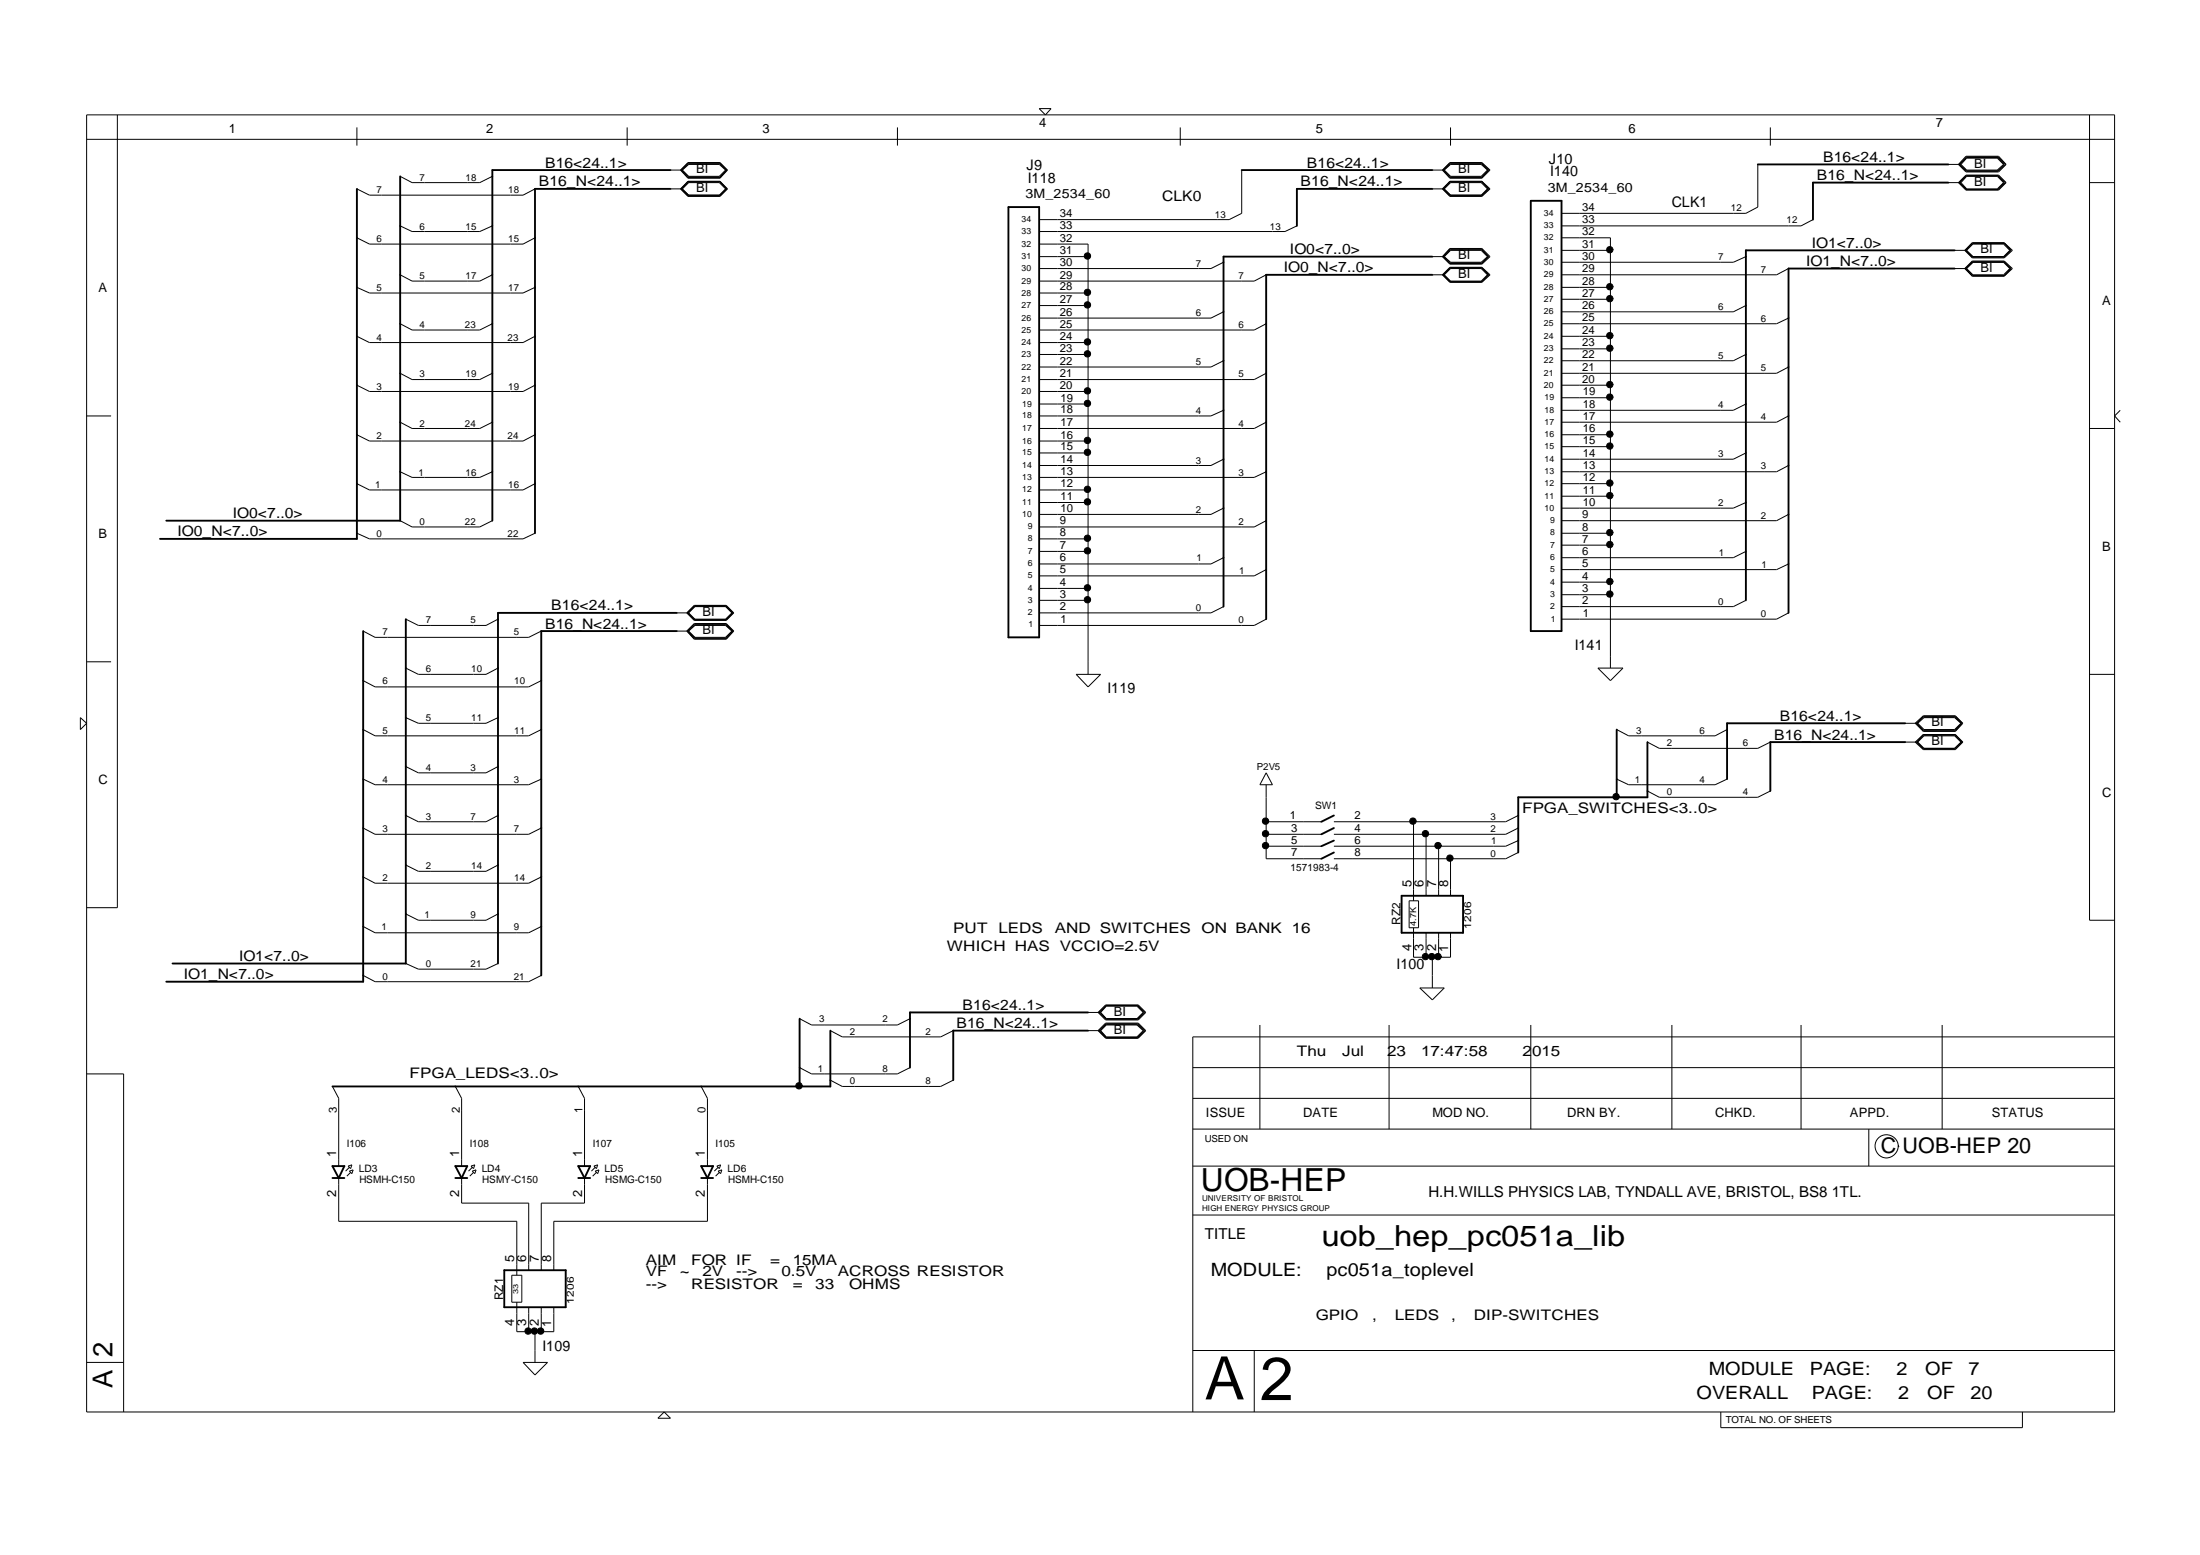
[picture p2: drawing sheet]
<svg xmlns="http://www.w3.org/2000/svg" width="297mm" height="210mm" viewBox="0 0 297 210" stroke-linecap="round" stroke-linejoin="round" font-family="sans-serif">
<g fill="none" stroke="#000" stroke-width=".14">
<path d="M11.7 15.5h273.8v175.1h-273.8zM11.7 18.8h273.8M15.8 15.5v107h-4.1M48.2 17.2v2.5M84.7 17.2v2.5M121.2 17.2v2.5M140.3 14.7h1.6l-.7 .8zM159.4 17.2v2.5M195.8 17.2v2.5M239 17.2v2.5M282.1 15.5v108.7h3.4M48.2 32.1l1.7 .8h20.7l1.6-.8"/>
<path d="M48.2 38.8l1.7 .8h20.7l1.6-.8M48.2 25.5l1.7 .8h20.7l1.6-.8M54 37.1l1.6 .8h9.2l1.7-.8M54 30.5l1.6 .8h9.2l1.7-.8M54 23.8l1.6 .9h9.2l1.7-.9M90.5 23h1.6M90.5 25.5h1.6M92 23l.9-1h4.3l.9 1-.9 1h-4.3zM92 23l1-.9h4.2l.9 .9-.9 .9h-4.2zM92 25.5l1-.9h4.2l.9 .9-.9 .8h-4.2zM92.1 23l.9-.8h4.1l.9 .8-.9 .8h-4.1zM92.1 25.5l.9-.8h4.1l.9 .8-.9 .8"/>
<path d="M92.1 25.5l.9 .8M92.9 21.9h4.3l1 1.1-1 1.1h-4.3l-1-1.1zM92.9 24.5l-.9 1 .9 .9h4.3l.9-.9-.9-1M92.9 24.5h4.3M92.9 24.5l-1 1 1 1h4.3l1-1-1-1M140.3 32.9h6.6v58.1M140.3 34.6h6.6M140.3 39.6h6.6M165.2 35.4l-1.7 .8h-23.2M167.7 23v5.8l-1.7 .8h-25.7M171 37.1l-1.7 .8h-29M175.1 30.5l-1.6 .8h-33.2"/>
<path d="M193.4 34.6h1.6M193.4 37.1h1.6M193.4 23h1.6M193.4 25.5h1.6M194.8 23l1-1h4.3l.9 1-.9 1h-4.3zM194.9 34.6l.9-.9h4.3l.8 .9-.8 .9h-4.3zM194.9 23l.9-.9h4.3l.8 .9-.8 .9h-4.3zM194.9 25.5l.9-.9h4.3l.8 .9-.8 .8h-4.3zM195 37.1l.8-.9h4.2l.8 .9-.8 .8h-4.2zM195 34.6l.8-.8h4.2l.8 .8-.8 .8h-4.2zM195 23l.8-.8h4.2l.8 .8-.8 .8h-4.2zM195 25.5l.8-.8h4.2l.8 .8-.8 .8"/>
<path d="M195 25.5l.8 .8M195.8 36.1h4.3l1.1 1-1.1 1h-4.3l-1.1-1zM195.8 33.6h4.3l.9 1-.9 1h-4.3l-1-1zM195.8 33.5h4.3l1.1 1.1-1.1 1.1h-4.3l-1.1-1.1zM195.8 21.9h4.3l1.1 1.1-1.1 1.1h-4.3l-1.1-1.1zM195.8 24.5h4.3M195.8 24.5l-1 1 1 .9h4.3l.9-.9-.9-1M195.8 24.5l-1.1 1 1.1 1h4.3l1.1-1-1.1-1M195.8 36.2l-.9 .9 .9 .9M200.1 36.2l.8 .9-.8 .9M200.1 36.2h-4.3l-1 .9 1 .9h4.3M200.1 36.2l.9 .9-.9 .9"/>
<path d="M210.8 33.8h6.6M210.8 32.1h6.6v58.1M210.8 38.8h6.6M235.7 34.6l-1.7 .8h-23.2M237.3 22.2v5.8l-1.6 .8h-24.9M241.5 36.2l-1.6 .9h-29.1M244.8 29.6l-1.6 .9h-32.4M263.1 22.2h1.7M263.1 24.7h1.7M263.9 36.2h1.6M263.9 33.8h1.6M264.5 22.2l1-1h4.3l1 1-1 .9h-4.3z"/>
<path d="M264.6 22.2l.9-.9h4.3l.8 .9-.8 .8h-4.3zM265.4 33.8l1-.9h4.2l.9 .9-.9 .8h-4.2zM265.4 36.2l1-.8h4.2l.9 .8-.9 1h-4.2zM265.4 21.1h4.4l1.1 1.1-1.1 1h-4.4l-1-1zM265.4 23.6h4.4l1.1 1.1-1.1 1h-4.4l-1-1zM265.5 33.8l.9-.9h4.1l.9 .9-.9 .8M265.5 33.8l.9 .8M265.5 21.3h4.2l.8 .9-.8 .8h-4.2l-.7-.8zM265.5 23.8h4.2l.8 .9-.8 .8h-4.2l-.7-.8zM265.5 23.7h4.3M265.5 25.6h4.3M265.5 23.7l-1 1 1 .9"/>
<path d="M265.5 23.7l-.9 1 .9 .9M266.3 37.3l-.9-1.1 .9-.9h4.3l.9 .9-.9 1.1M266.3 37.3h4.3M266.3 37.3l-1-1.1 1-1h4.3l1.1 1-1.1 1.1M266.3 32.8l-.9 1 .9 .9h4.3l.9-.9-.9-1M266.3 32.8h4.3M266.3 32.8l-1 1 1 1h4.3l1.1-1-1.1-1M266.4 35.4l-.9 .8M269.8 23.7l.8 1-.8 .9M269.8 23.7l1 1-1 .9M270.5 35.4l.9 .8-.9 .9h-4.1l-.9-.9M282.1 24.7h3.4"/>
<path d="M11.7 56.1h3.3M48.2 52l1.7 .8h20.7l1.6-.8M48.2 58.7l1.7 .8h20.7l1.6-.8M48.2 45.4l1.7 .8h20.7l1.6-.8M54 57l1.6 .8h9.2l1.7-.8M54 50.4l1.6 .8h9.2l1.7-.8M54 43.7l1.6 .8h9.2l1.7-.8M140.3 41.2h6.6M140.3 52.8h6.6M140.3 54.5h6.6M140.3 59.5h6.6M140.3 47.8h6.6"/>
<path d="M140.3 46.2h6.6M165.2 55.4l-1.7 .7h-23.2M165.2 48.7l-1.7 .8h-23.2M165.2 42.1l-1.7 .8h-23.2M171 57l-1.7 .8h-29M171 50.4l-1.7 .8h-29M171 43.7l-1.7 .8h-29M210.8 40.4h6.6M210.8 52h6.6M210.8 53.7h6.6M210.8 58.7h6.6M210.8 47.1h6.6"/>
<path d="M210.8 45.4h6.6M235.7 54.5l-1.7 .9h-23.2M235.7 47.8l-1.7 .9h-23.2M235.7 41.2l-1.7 .9h-23.2M241.5 56.1l-1.6 .9h-29.1M241.5 49.5l-1.6 .9h-29.1M241.5 42.9l-1.6 .8h-29.1M282.1 57.8h3.4M286.3 55.4l-.8 .7 .8 .9M48.2 65.3l1.7 .8h20.7l1.6-.8M48.2 72l1.7 .7h20.7l1.6-.7M54 63.7l1.6 .7h9.2l1.7-.7"/>
<path d="M54 70.3l1.6 .8h9.2l1.7-.8M140.3 66.1h6.6M140.3 74.4h6.6M140.3 79.4h6.6M140.3 72.7h6.6M140.3 67.8h6.6M140.3 61.1h6.6M165.2 62l-1.7 .8h-23.2M165.2 75.3l-1.7 .8h-23.2M165.2 68.6l-1.7 .8h-23.2M171 63.7l-1.7 .7h-29M171 76.9l-1.7 .8h-29"/>
<path d="M171 70.3l-1.7 .8h-29M210.8 65.3h6.6M210.8 73.6h6.6M210.8 78.6h6.6M210.8 72h6.6M210.8 67h6.6M210.8 60.3h6.6M235.7 61.1l-1.7 .9h-23.2M235.7 74.4l-1.7 .9h-23.2M235.7 67.8l-1.7 .8h-23.2M241.5 62.8l-1.6 .9h-29.1M241.5 76.1l-1.6 .8h-29.1"/>
<path d="M241.5 69.4l-1.6 .9h-29.1M10.8 96.9l.9 .7-.9 .9zM11.7 89.3h3.3M49 85.2l1.6 .8h20.8l1.7-.8M49 91.9l1.6 .8h20.8l1.7-.8M49 98.5l1.6 .8h20.8l1.7-.8M54.8 83.6l1.7 .8h9.1l1.6-.8M54.8 90.2l1.7 .8h9.1l1.6-.8M54.8 96.9l1.7 .7h9.1l1.6-.7M91.4 82.7h1.6M91.4 85.2h1.6M92.7 82.7l1-1h4.4l1 1-1 1h-4.4z"/>
<path d="M92.8 85.2l.9-.9h4.4l.9 .9-.9 1h-4.4zM92.9 85.2l.9-.9h4.2l.9 .9-.9 .9h-4.2zM93 85.2l.8-.8h4.2l.8 .8-.8 .8h-4.2zM93.7 84.2h4.4l1 1-1 1.1h-4.4l-1-1.1zM93.7 81.8h4.4l.9 .9-.9 1h-4.4l-.9-1zM93.8 81.9h4.2l.8 .8-.8 .9h-4.2l-.8-.9zM93.8 81.8l-.9 .9 .9 1M98 81.8l.9 .9-.9 1M140.3 81h6.6M145.3 91h3.3l-1.7 1.7zM165.2 81.9l-1.7 .8h-23.2M171 83.6l-1.7 .8h-29"/>
<path d="M210.8 80.3h6.6M215.7 90.2h3.4l-1.7 1.7zM218.3 98.5l1.6 .8h11.7l1.6-.8M235.7 81l-1.7 .9h-23.2M241.5 82.7l-1.6 .9h-29.1M257.2 97.6h1.7M258.6 97.6l1.1-1h4.3l1 1-1 1.1h-4.3zM258.8 97.6l.9-.8h4.2l.9 .8-.9 1h-4.2zM258.9 97.6l.9-.7h4.1l.9 .7-.9 .9h-4.1zM259.7 96.7h4.3l.9 .9-.9 1h-4.3l-.9-1zM259.7 99.2h4.2l.9 1-.9 .8h-4.2l-.9-.8zM259.7 99.2l-.9 1 .9 .9h4.3l.9-.9-.9-1"/>
<path d="M259.7 99.2h4.3M259.7 99.2l-1.1 1 1.1 1h4.3l1-1-1-1M282.1 91h3.4M49 111.8l1.6 .8h20.8l1.7-.8M49 105.2l1.6 .7h20.8l1.7-.7M49 118.4l1.6 .8h20.8l1.7-.8M54.8 110.1l1.7 .8h9.1l1.6-.8M54.8 103.5l1.7 .8h9.1l1.6-.8M54.8 116.8l1.7 .8h9.1l1.6-.8M171 105.9v10h7.4M171 114.2h7.4M171 112.6h7.4"/>
<path d="M171 110.9h7.4M171 104.3l.8 1.6h-1.7zM190.9 110.9v10.7M192.5 112.6v8.3M194.2 114.2v6.7M195.8 115.9v5M205 115.1l-1.7 .8h-23.2M205 113.5l-1.7 .7h-23.2M205 111.8l-1.7 .8h-23.2M205 110.1l-1.7 .8h-23.2M218.3 105.2l1.6 .7h11.7l1.6-.7M222.4 100.2l1.6 .8h13.3l1.7-.8"/>
<path d="M222.4 106.8l1.6 .8h13.3l1.7-.8M257.2 100.2h1.7M258.9 100.2l.9-.9h4.1l.9 .9-.9 .8M258.9 100.2l.9 .8M49 125.1l1.6 .8h20.8l1.7-.8M49 131.7l1.6 .8h20.8l1.7-.8M54.8 123.4l1.7 .8h9.1l1.6-.8M54.8 130.1l1.7 .7h9.1l1.6-.7M108 137.5l1.6 .9h11.6l1.7-.9M112.1 139.1l1.6 .9h13.3l1.7-.9M146.9 136.7h1.7M146.9 139.1h1.7"/>
<path d="M148.5 139.1l.9-.8h4.2l.8 .8-.8 1h-4.2zM148.6 139.1l.8-.7h4.1l.9 .7-.9 .9h-4.1zM148.6 136.7l.8-.9h4.1l.9 .9-.9 .8M148.6 136.7l.8 .8M149.3 135.6h4.4l1 1.1-1 1h-4.4l-1-1zM149.3 138.1h4.4l1 1-1 1h-4.4l-1-1zM149.4 135.7h4.2M149.4 135.7l-1.1 1 1.1 .9h4.2l1-.9-1-1M149.4 135.7l-.9 1 .9 .8M153.6 135.7l.8 1-.8 .8h-4.2M170.1 138.4v14M187.5 138.4v14"/>
<path d="M190.3 121.6h1.2v3.6h-1.2zM190.9 125.2v4h4.9v-3.3M191.7 133.4h3.3l-1.6 1.6zM192.5 125.9v3.3M193.4 129.2v4.2M194.2 125.9v3.3M206.7 138.4v14M225.7 138.4v14M243.2 138.4v14M262.2 138.4v14M285.5 140h-124.5v50.6M11.7 145h5v45.6"/>
<path d="M44.9 146.7l.8 1.6v9.1M45.7 159v5.9h24.1v7.2M47 157.4l.5-.2-.2 .5zM47.2 158.1l.5-.2-.2 .5zM47.2 157.6l-.5 .5M47.3 158.3l-.5 .5M61.5 146.7l.8 1.6v9.1M62.3 159v3.4h9.1v9.1M63.6 157.4l.5-.2-.2 .5zM63.8 158.1l.5-.2-.2 .5zM63.8 157.6l-.5 .5M63.9 158.3l-.5 .5"/>
<path d="M78.1 146.7l.8 1.6v9.1M78.9 159v3.4h-5.8v9.1M80.2 157.4l.5-.2-.2 .5zM80.4 158.1l.5-.2-.2 .5zM80.4 157.6l-.5 .5M80.5 158.3l-.5 .5M94.7 146.7l.8 1.6v9.1M95.5 159v5.9h-20.7v6.6M96.8 157.4l.5-.2-.2 .5zM97 158.1l.5-.2-.2 .5zM97 157.6l-.6 .5M97.1 158.3l-.5 .5"/>
<path d="M108 144.1l1.6 .9h11.6l1.7-.9M112.1 145.8l1.6 .9h13.3l1.7-.9M149.4 140.1l-1.1-1 1.1-.9h4.2l1 .9-1 1M161 148.3h124.5M161 144.1h124.5M161 157.4h124.5M161 152.4h124.5M252.3 152.4v5M256.3 154.7a1.56 1.56 0 0 1-2.2 1.5 1.56 1.56 0 0 1-.4-2.6 1.56 1.56 0 0 1 2.5 .6l.2 .6M69.1 172.1h1.4v3.7h-1.4zM69.8 175.8v4h5v-3.3M71.4 176.5v3.3"/>
<path d="M72.2 179.8v4.1M73.1 176.5v3.3M161 164h124.5M11.7 183.9h5M70.6 183.9h3.3l-1.7 1.7zM88.8 191.4l.9-.8 .8 .8zM161 182.3h124.5M169.3 182.3v8.3M232.3 190.6v2.1h40.8v-2.1"/>
<circle cx="146.8" cy="39.5" r=".43"/>
<circle cx="146.8" cy="34.6" r=".43"/>
<circle cx="217.3" cy="38.7" r=".43"/>
<circle cx="217.3" cy="33.7" r=".43"/>
<circle cx="146.8" cy="52.8" r=".43"/>
<circle cx="146.8" cy="59.4" r=".43"/>
<circle cx="146.8" cy="46.2" r=".43"/>
<circle cx="146.8" cy="47.8" r=".43"/>
<circle cx="146.8" cy="54.5" r=".43"/>
<circle cx="146.8" cy="41.2" r=".43"/>
<circle cx="217.3" cy="51.9" r=".43"/>
<circle cx="217.3" cy="53.6" r=".43"/>
<circle cx="217.3" cy="58.6" r=".43"/>
<circle cx="217.3" cy="47" r=".43"/>
<circle cx="217.3" cy="45.3" r=".43"/>
<circle cx="217.3" cy="40.3" r=".43"/>
<circle cx="146.8" cy="79.3" r=".43"/>
<circle cx="146.8" cy="67.7" r=".43"/>
<circle cx="146.8" cy="66.1" r=".43"/>
<circle cx="146.8" cy="72.7" r=".43"/>
<circle cx="146.8" cy="74.3" r=".43"/>
<circle cx="146.8" cy="61.1" r=".43"/>
<circle cx="217.3" cy="78.5" r=".43"/>
<circle cx="217.3" cy="66.9" r=".43"/>
<circle cx="217.3" cy="65.2" r=".43"/>
<circle cx="217.3" cy="71.9" r=".43"/>
<circle cx="217.3" cy="73.5" r=".43"/>
<circle cx="217.3" cy="60.2" r=".43"/>
<circle cx="146.8" cy="81" r=".43"/>
<circle cx="217.3" cy="80.2" r=".43"/>
<circle cx="170.9" cy="110.8" r=".43"/>
<circle cx="170.9" cy="112.5" r=".43"/>
<circle cx="170.9" cy="114.1" r=".43"/>
<circle cx="190.8" cy="110.8" r=".43"/>
<circle cx="192.5" cy="112.5" r=".43"/>
<circle cx="194.1" cy="114.1" r=".43"/>
<circle cx="195.8" cy="115.8" r=".43"/>
<circle cx="218.2" cy="107.5" r=".43"/>
<circle cx="192.5" cy="129.1" r=".43"/>
<circle cx="193.3" cy="129.1" r=".43"/>
<circle cx="194.1" cy="129.1" r=".43"/>
<circle cx="107.9" cy="146.6" r=".43"/>
<circle cx="71.3" cy="179.7" r=".43"/>
<circle cx="72.1" cy="179.7" r=".43"/>
<circle cx="73" cy="179.7" r=".43"/>
</g>
<g fill="none" stroke="#000" stroke-width=".25">
<path d="M48.2 25.5v47.2h-26.6M54 23.8v46.5h-31.6M90.5 25.5h-18.3v46.5M90.5 23h-24v47.3M136.2 28h4.1v58h-4.1zM167.7 23h25.7M193.4 25.5h-18.3v5M193.4 37.1h-22.4v46.5M193.4 34.6h-28.2v47.3M206.7 27.1h4.1v58.1h-4.1zM237.3 22.2h25.8M263.1 24.7h-18.3v4.9"/>
<path d="M263.9 36.2h-22.4v46.5M263.9 33.8h-28.2v47.2M49 85.2v47.3h-26.6M54.8 83.6v46.5h-31.5M91.4 85.2h-18.3v46.5M91.4 82.7h-24.2v47.4M218.3 98.5v9.1M257.2 97.6h-24v7.6M180.1 110.1l-1.7 .8M180.1 115.1l-1.7 .8M180.1 113.5l-1.7 .7M180.1 111.8l-1.7 .8"/>
<path d="M222.4 100.2v7.4h-17.4v7.5M257.2 100.2h-18.2v6.6M108 137.5v9.2M112.1 139.1v7.6h-67.2M146.9 139.1h-18.2v6.7M146.9 136.7h-24v7.4M189.2 120.9h8.3v5h-8.3zM44.9 157.4h1.6l-.8 1.6zM44.9 159h1.6M61.5 157.4h1.6l-.8 1.6zM61.5 159h1.6M78.1 157.4h1.6l-.8 1.6z"/>
<path d="M78.1 159h1.6M94.7 157.4h1.6l-.8 1.6zM94.7 159h1.6M68.1 171.5h8.3v5h-8.3z"/>
</g>
<g fill="#000">
<circle cx="146.8" cy="39.5" r=".43"/>
<circle cx="146.8" cy="34.6" r=".43"/>
<circle cx="217.3" cy="38.7" r=".43"/>
<circle cx="217.3" cy="33.7" r=".43"/>
<circle cx="146.8" cy="52.8" r=".43"/>
<circle cx="146.8" cy="59.4" r=".43"/>
<circle cx="146.8" cy="46.2" r=".43"/>
<circle cx="146.8" cy="47.8" r=".43"/>
<circle cx="146.8" cy="54.5" r=".43"/>
<circle cx="146.8" cy="41.2" r=".43"/>
<circle cx="217.3" cy="51.9" r=".43"/>
<circle cx="217.3" cy="53.6" r=".43"/>
<circle cx="217.3" cy="58.6" r=".43"/>
<circle cx="217.3" cy="47" r=".43"/>
<circle cx="217.3" cy="45.3" r=".43"/>
<circle cx="217.3" cy="40.3" r=".43"/>
<circle cx="146.8" cy="79.3" r=".43"/>
<circle cx="146.8" cy="67.7" r=".43"/>
<circle cx="146.8" cy="66.1" r=".43"/>
<circle cx="146.8" cy="72.7" r=".43"/>
<circle cx="146.8" cy="74.3" r=".43"/>
<circle cx="146.8" cy="61.1" r=".43"/>
<circle cx="217.3" cy="78.5" r=".43"/>
<circle cx="217.3" cy="66.9" r=".43"/>
<circle cx="217.3" cy="65.2" r=".43"/>
<circle cx="217.3" cy="71.9" r=".43"/>
<circle cx="217.3" cy="73.5" r=".43"/>
<circle cx="217.3" cy="60.2" r=".43"/>
<circle cx="146.8" cy="81" r=".43"/>
<circle cx="217.3" cy="80.2" r=".43"/>
<circle cx="170.9" cy="110.8" r=".43"/>
<circle cx="170.9" cy="112.5" r=".43"/>
<circle cx="170.9" cy="114.1" r=".43"/>
<circle cx="190.8" cy="110.8" r=".43"/>
<circle cx="192.5" cy="112.5" r=".43"/>
<circle cx="194.1" cy="114.1" r=".43"/>
<circle cx="195.8" cy="115.8" r=".43"/>
<circle cx="218.2" cy="107.5" r=".43"/>
<circle cx="192.5" cy="129.1" r=".43"/>
<circle cx="193.3" cy="129.1" r=".43"/>
<circle cx="194.1" cy="129.1" r=".43"/>
<circle cx="107.9" cy="146.6" r=".43"/>
<circle cx="71.3" cy="179.7" r=".43"/>
<circle cx="72.1" cy="179.7" r=".43"/>
<circle cx="73" cy="179.7" r=".43"/>
</g>
<text font-size="8.2" x="170.1" y="189">2</text>
<text font-size="8.1" x="162.7" y="188.9">A</text>
<text font-size="4.3" x="162.1" y="160.7">UOB-HEP</text>
<text font-size="3.9" x="178.4" y="168.2">uob_hep_pc051a_lib</text>
<g font-size="3.7">
<text x="15.2" y="183.1" transform="rotate(-90 15.2 183.1)">2</text>
<text x="15.2" y="187.3" transform="rotate(-90 15.2 187.3)">A</text>
</g>
<text font-size="2.9" x="253.9" y="155.6">C UOB-HEP 20</text>
<g font-size="2.5">
<text x="163.5" y="172.3">MODULE:</text>
<text x="179.1" y="172.3">pc051a_toplevel</text>
<text x="230.7" y="185.6">MODULE</text>
<text x="244.4" y="185.6">PAGE:</text>
<text x="256" y="185.6">2</text>
<text x="259.9" y="185.6">OF</text>
<text x="265.8" y="185.6">7</text>
<text x="229" y="188.9">OVERALL</text>
<text x="244.6" y="188.9">PAGE:</text>
<text x="256.3" y="188.9">2</text>
<text x="260.2" y="188.9">OF</text>
<text x="266" y="188.9">20</text>
</g>
<g font-size="2">
<text x="73.6" y="22.7">B16&lt;24..1&gt;</text>
<text x="138.6" y="23">J9</text>
<text x="176.5" y="22.7">B16&lt;24..1&gt;</text>
<text x="209.1" y="22.2">J10</text>
<text x="209.3" y="23.8">I140</text>
<text x="246.1" y="21.9">B16&lt;24..1&gt;</text>
<text x="72.7" y="25.2">B16_N&lt;24..1&gt;</text>
<text x="138.8" y="24.7">I118</text>
<text x="156.9" y="27.1">CLK0</text>
<text x="175.6" y="25.2">B16_N&lt;24..1&gt;</text>
<text x="225.7" y="28">CLK1</text>
<text x="245.3" y="24.3">B16_N&lt;24..1&gt;</text>
<text x="174.2" y="34.3">IO0&lt;7..0&gt;</text>
<text x="243.9" y="35.9">IO1_N&lt;7..0&gt;</text>
<text x="244.6" y="33.5">IO1&lt;7..0&gt;</text>
<text x="173.3" y="36.8">IO0_N&lt;7..0&gt;</text>
<text x="31.4" y="69.9">IO0&lt;7..0&gt;</text>
<text x="24" y="72.4">IO0_N&lt;7..0&gt;</text>
<text x="74.4" y="82.4">B16&lt;24..1&gt;</text>
<text x="73.6" y="84.8">B16_N&lt;24..1&gt;</text>
<text x="212.6" y="87.7">I141</text>
<text x="149.5" y="93.5">I119</text>
<text x="239.5" y="99.8">B16_N&lt;24..1&gt;</text>
<text x="240.3" y="97.3">B16&lt;24..1&gt;</text>
<text x="205.5" y="109.7">FPGA_SWITCHES&lt;3..0&gt;</text>
<text x="128.7" y="125.9">PUT</text>
<text x="134.8" y="125.9">LEDS</text>
<text x="142.4" y="125.9">AND SWITCHES</text>
<text x="162.2" y="125.9">ON BANK 16</text>
<text x="32.3" y="129.7">IO1&lt;7..0&gt;</text>
<text x="127.9" y="128.4">WHICH HAS VCCIO=2.5V</text>
<text x="188.6" y="130.8">I100</text>
<text x="24.8" y="132.2">IO1_N&lt;7..0&gt;</text>
<text x="130" y="136.3">B16&lt;24..1&gt;</text>
<text x="129.1" y="138.8">B16_N&lt;24..1&gt;</text>
<text x="175.1" y="142.5">Thu</text>
<text x="181.2" y="142.5">Jul</text>
<text x="187.3" y="142.5">23</text>
<text x="191.9" y="142.5">17:47:58</text>
<text x="205.6" y="142.5">2015</text>
<text x="55.3" y="145.5">FPGA_LEDS&lt;3..0&gt;</text>
<text x="192.9" y="161.6">H.H.WILLS PHYSICS LAB, TYNDALL AVE, BRISTOL, BS8 1TL.</text>
<text x="162.7" y="167.3">TITLE</text>
<text x="87.2" y="170.7">AIM</text>
<text x="87.2" y="172.3">VF</text>
<text x="91.8" y="172.3">~</text>
<text x="93.3" y="170.7">FOR IF</text>
<text x="94.8" y="172.3">2V</text>
<text x="99.4" y="172.3">--&gt;</text>
<text x="104" y="170.7">=</text>
<text x="105.5" y="172.3">0.5V</text>
<text x="107" y="170.7">15MA</text>
<text x="113.1" y="172.3">ACROSS RESISTOR</text>
<text x="87.2" y="174">--&gt;</text>
<text x="93.3" y="174">RESISTOR</text>
<text x="107" y="174">=</text>
<text x="110.1" y="174">33</text>
<text x="114.7" y="174">OHMS</text>
<text x="177.6" y="178.2">GPIO</text>
<text x="185.3" y="178.2">,</text>
<text x="188.3" y="178.2">LEDS</text>
<text x="195.9" y="178.2">,</text>
<text x="199" y="178.2">DIP-SWITCHES</text>
<text x="73.2" y="182.3">I109</text>
</g>
<g font-size="1.7">
<text x="30.9" y="18">1</text>
<text x="65.6" y="18">2</text>
<text x="103" y="18">3</text>
<text x="140.3" y="17.1">4</text>
<text x="177.6" y="18">5</text>
<text x="219.9" y="18">6</text>
<text x="261.4" y="17.1">7</text>
<text x="94" y="23.4">BI</text>
<text x="196.9" y="23.4">BI</text>
<text x="266.5" y="22.6">BI</text>
<text x="94" y="25.9">BI</text>
<text x="138.4" y="26.8">3M_2534_60</text>
<text x="196.9" y="25.9">BI</text>
<text x="209" y="25.9">3M_2534_60</text>
<text x="266.5" y="25.1">BI</text>
<text x="196.9" y="35">BI</text>
<text x="267.4" y="34.2">BI</text>
<text x="13.3" y="39.5">A</text>
<text x="196.9" y="37.5">BI</text>
<text x="267.4" y="36.7">BI</text>
<text x="283.8" y="41.2">A</text>
<text x="13.3" y="72.7">B</text>
<text x="283.8" y="74.3">B</text>
<text x="94.8" y="83.2">BI</text>
<text x="94.8" y="85.6">BI</text>
<text x="260.8" y="100.6">BI</text>
<text x="260.8" y="98.1">BI</text>
<text x="13.3" y="105.8">C</text>
<text x="283.8" y="107.5">C</text>
<text x="190.6" y="119.7" transform="rotate(-90 190.6 119.7)">5</text>
<text x="192.2" y="119.7" transform="rotate(-90 192.2 119.7)">6</text>
<text x="193.9" y="119.7" transform="rotate(-90 193.9 119.7)">7</text>
<text x="195.5" y="119.7" transform="rotate(-90 195.5 119.7)">8</text>
<text x="190.6" y="128.4" transform="rotate(-90 190.6 128.4)">4</text>
<text x="192.2" y="128.4" transform="rotate(-90 192.2 128.4)">3</text>
<text x="193.9" y="128.4" transform="rotate(-90 193.9 128.4)">2</text>
<text x="195.5" y="128.5" transform="rotate(-90 195.5 128.5)">1</text>
<text x="150.4" y="137.1">BI</text>
<text x="150.4" y="139.5">BI</text>
<text x="162.8" y="150.7">ISSUE</text>
<text x="175.9" y="150.7">DATE</text>
<text x="193.4" y="150.7">MOD NO.</text>
<text x="211.6" y="150.7">DRN BY.</text>
<text x="231.6" y="150.7">CHKD.</text>
<text x="249.8" y="150.7">APPD.</text>
<text x="268.9" y="150.7">STATUS</text>
<text x="45.4" y="161.6" transform="rotate(-90 45.4 161.6)">2</text>
<text x="45.4" y="156.1" transform="rotate(-90 45.4 156.1)">1</text>
<text x="62" y="161.6" transform="rotate(-90 62 161.6)">2</text>
<text x="62" y="156.1" transform="rotate(-90 62 156.1)">1</text>
<text x="78.6" y="161.6" transform="rotate(-90 78.6 161.6)">2</text>
<text x="78.6" y="156.1" transform="rotate(-90 78.6 156.1)">1</text>
<text x="95.2" y="161.6" transform="rotate(-90 95.2 161.6)">2</text>
<text x="95.2" y="156.1" transform="rotate(-90 95.2 156.1)">1</text>
<text x="69.4" y="170.4" transform="rotate(-90 69.4 170.4)">5</text>
<text x="71" y="170.4" transform="rotate(-90 71 170.4)">6</text>
<text x="72.7" y="170.4" transform="rotate(-90 72.7 170.4)">7</text>
<text x="74.4" y="170.4" transform="rotate(-90 74.4 170.4)">8</text>
<text x="69.4" y="179" transform="rotate(-90 69.4 179)">4</text>
<text x="71" y="179" transform="rotate(-90 71 179)">3</text>
<text x="72.7" y="179" transform="rotate(-90 72.7 179)">2</text>
<text x="74.4" y="179.2" transform="rotate(-90 74.4 179.2)">1</text>
</g>
<g font-size="1.6">
<text x="189.1" y="124.9" transform="rotate(-90 189.1 124.9)">RZ2</text>
<text x="67.9" y="175.5" transform="rotate(-90 67.9 175.5)">RZ1</text>
</g>
<g font-size="1.5">
<text x="143.1" y="29.3">34</text>
<text x="213.6" y="28.5">34</text>
<text x="143.1" y="35.9">30</text>
<text x="143.1" y="34.3">31</text>
<text x="143.1" y="32.6">32</text>
<text x="143.1" y="30.9">33</text>
<text x="213.6" y="35.1">30</text>
<text x="213.6" y="33.5">31</text>
<text x="213.6" y="31.8">32</text>
<text x="213.6" y="30.2">33</text>
<text x="143.1" y="40.9">27</text>
<text x="143.1" y="39.2">28</text>
<text x="143.1" y="37.6">29</text>
<text x="213.6" y="41.8">26</text>
<text x="213.6" y="40.1">27</text>
<text x="213.6" y="38.5">28</text>
<text x="213.6" y="36.8">29</text>
<text x="143.1" y="47.5">23</text>
<text x="143.1" y="45.9">24</text>
<text x="143.1" y="44.2">25</text>
<text x="143.1" y="42.6">26</text>
<text x="213.6" y="46.7">23</text>
<text x="213.6" y="45.1">24</text>
<text x="213.6" y="43.4">25</text>
<text x="143.1" y="52.5">20</text>
<text x="143.1" y="50.9">21</text>
<text x="143.1" y="49.2">22</text>
<text x="213.6" y="51.7">20</text>
<text x="213.6" y="50.1">21</text>
<text x="213.6" y="48.4">22</text>
<text x="213.7" y="53.4">19</text>
<text x="143.2" y="59.2">16</text>
<text x="143.2" y="57.5">17</text>
<text x="143.2" y="55.8">18</text>
<text x="143.2" y="54.2">19</text>
<text x="213.7" y="60">15</text>
<text x="213.7" y="58.3">16</text>
<text x="213.7" y="56.7">17</text>
<text x="213.7" y="55">18</text>
<text x="143.2" y="65.8">12</text>
<text x="143.2" y="64.1">13</text>
<text x="143.2" y="62.5">14</text>
<text x="143.2" y="60.8">15</text>
<text x="213.7" y="65">12</text>
<text x="213.7" y="63.3">13</text>
<text x="213.7" y="61.6">14</text>
<text x="143.1" y="70.8">9</text>
<text x="143.2" y="67.5">11</text>
<text x="143.2" y="69.1">10</text>
<text x="213.6" y="71.6">8</text>
<text x="213.6" y="69.9">9</text>
<text x="213.7" y="66.6">11</text>
<text x="213.7" y="68.3">10</text>
<text x="143.1" y="77.4">5</text>
<text x="143.1" y="75.8">6</text>
<text x="143.1" y="74.1">7</text>
<text x="143.1" y="72.4">8</text>
<text x="213.6" y="76.6">5</text>
<text x="213.6" y="74.9">6</text>
<text x="213.6" y="73.2">7</text>
<text x="143.1" y="82.4">2</text>
<text x="143.1" y="80.7">3</text>
<text x="143.1" y="79.1">4</text>
<text x="213.6" y="81.5">2</text>
<text x="213.6" y="79.9">3</text>
<text x="213.6" y="78.2">4</text>
<text x="213.7" y="83.2">1</text>
<text x="143.2" y="84.1">1</text>
<text x="174.2" y="110.6">1</text>
<text x="174.3" y="112.3">3</text>
<text x="174.3" y="113.9">5</text>
<text x="182.9" y="110.6">2</text>
<text x="182.9" y="112.3">4</text>
<text x="182.9" y="113.9">6</text>
<text x="174.3" y="115.6">7</text>
<text x="182.9" y="115.6">8</text>
<text x="45.5" y="150.3" transform="rotate(-90 45.5 150.3)">3</text>
<text x="62.1" y="150.3" transform="rotate(-90 62.1 150.3)">2</text>
<text x="78.7" y="150.2" transform="rotate(-90 78.7 150.2)">1</text>
<text x="95.3" y="150.3" transform="rotate(-90 95.3 150.3)">0</text>
</g>
<g font-size="1.4">
<text x="177.6" y="109.2">SW1</text>
<text x="174.3" y="117.5">1571983-4</text>
<text x="46.8" y="154.8">I106</text>
<text x="63.4" y="154.8">I108</text>
<text x="80" y="154.8">I107</text>
<text x="96.6" y="154.8">I105</text>
<text x="48.4" y="158.2">LD3</text>
<text x="48.5" y="159.7">HSMH-C150</text>
<text x="65" y="158.2">LD4</text>
<text x="65.1" y="159.7">HSMY-C150</text>
<text x="81.6" y="158.2">LD5</text>
<text x="81.7" y="159.7">HSMG-C150</text>
<text x="98.2" y="158.2">LD6</text>
<text x="98.3" y="159.7">HSMH-C150</text>
</g>
<g font-size="1.3">
<text x="50.8" y="26">7</text>
<text x="56.7" y="24.4">7</text>
<text x="62.8" y="24.4">18</text>
<text x="68.6" y="26">18</text>
<text x="164" y="29.4">13</text>
<text x="233.7" y="28.5">12</text>
<text x="50.8" y="32.7">6</text>
<text x="56.7" y="31">6</text>
<text x="62.8" y="31">15</text>
<text x="68.6" y="32.7">15</text>
<text x="161.5" y="36">7</text>
<text x="171.5" y="31">13</text>
<text x="232" y="35.1">7</text>
<text x="241.2" y="30.2">12</text>
<text x="50.8" y="39.3">5</text>
<text x="56.7" y="37.7">5</text>
<text x="62.8" y="37.7">17</text>
<text x="68.6" y="39.3">17</text>
<text x="167.2" y="37.7">7</text>
<text x="232" y="41.8">6</text>
<text x="237.8" y="36.8">7</text>
<text x="50.8" y="46">4</text>
<text x="56.7" y="44.3">4</text>
<text x="62.8" y="44.3">23</text>
<text x="68.5" y="46">23</text>
<text x="161.5" y="42.6">6</text>
<text x="167.2" y="44.3">6</text>
<text x="237.8" y="43.4">6</text>
<text x="50.8" y="52.6">3</text>
<text x="56.7" y="50.9">3</text>
<text x="62.8" y="50.9">19</text>
<text x="68.6" y="52.6">19</text>
<text x="161.5" y="49.3">5</text>
<text x="167.2" y="50.9">5</text>
<text x="232" y="48.4">5</text>
<text x="237.8" y="50.1">5</text>
<text x="50.8" y="59.2">2</text>
<text x="56.7" y="57.6">2</text>
<text x="62.8" y="57.6">24</text>
<text x="68.5" y="59.2">24</text>
<text x="161.5" y="55.9">4</text>
<text x="167.2" y="57.6">4</text>
<text x="232" y="55">4</text>
<text x="237.8" y="56.7">4</text>
<text x="50.6" y="65.9">1</text>
<text x="56.5" y="64.2">1</text>
<text x="62.8" y="64.2">16</text>
<text x="68.6" y="65.9">16</text>
<text x="161.5" y="62.6">3</text>
<text x="167.2" y="64.2">3</text>
<text x="232" y="61.7">3</text>
<text x="237.8" y="63.3">3</text>
<text x="56.7" y="70.9">0</text>
<text x="62.8" y="70.9">22</text>
<text x="161.5" y="69.2">2</text>
<text x="167.2" y="70.9">2</text>
<text x="232" y="68.3">2</text>
<text x="237.8" y="70">2</text>
<text x="50.8" y="72.5">0</text>
<text x="68.5" y="72.5">22</text>
<text x="161.6" y="75.8">1</text>
<text x="167.3" y="77.5">1</text>
<text x="232.1" y="75">1</text>
<text x="237.8" y="76.6">1</text>
<text x="161.5" y="82.5">0</text>
<text x="232" y="81.6">0</text>
<text x="237.8" y="83.3">0</text>
<text x="51.7" y="85.8">7</text>
<text x="57.5" y="84.1">7</text>
<text x="63.5" y="84.1">5</text>
<text x="69.4" y="85.8">5</text>
<text x="167.2" y="84.1">0</text>
<text x="51.7" y="92.4">6</text>
<text x="57.5" y="90.8">6</text>
<text x="63.6" y="90.8">10</text>
<text x="69.4" y="92.4">10</text>
<text x="51.7" y="99.1">5</text>
<text x="57.5" y="97.4">5</text>
<text x="63.6" y="97.4">11</text>
<text x="69.4" y="99.1">11</text>
<text x="220.9" y="99.1">3</text>
<text x="225.1" y="100.7">2</text>
<text x="229.5" y="99.1">6</text>
<text x="235.3" y="100.7">6</text>
<text x="51.7" y="105.7">4</text>
<text x="57.5" y="104.1">4</text>
<text x="63.5" y="104.1">3</text>
<text x="69.4" y="105.7">3</text>
<text x="169.7" y="104">P2V5</text>
<text x="220.7" y="105.7">1</text>
<text x="225.1" y="107.4">0</text>
<text x="229.5" y="105.7">4</text>
<text x="235.3" y="107.4">4</text>
<text x="51.7" y="112.4">3</text>
<text x="57.5" y="110.7">3</text>
<text x="63.5" y="110.7">7</text>
<text x="69.4" y="112.4">7</text>
<text x="201.3" y="112.4">2</text>
<text x="201.3" y="110.7">3</text>
<text x="201.3" y="114">1</text>
<text x="51.7" y="119">2</text>
<text x="57.5" y="117.3">2</text>
<text x="63.6" y="117.3">14</text>
<text x="69.4" y="119">14</text>
<text x="201.3" y="115.7">0</text>
<text x="51.5" y="125.6">1</text>
<text x="57.3" y="124">1</text>
<text x="63.5" y="124">9</text>
<text x="69.4" y="125.6">9</text>
<text x="198.6" y="125.4" transform="rotate(-90 198.6 125.4)">1206</text>
<text x="57.5" y="130.6">0</text>
<text x="63.5" y="130.6">21</text>
<text x="51.7" y="132.3">0</text>
<text x="69.4" y="132.3">21</text>
<text x="110.6" y="138">3</text>
<text x="114.7" y="139.7">2</text>
<text x="119.1" y="138">2</text>
<text x="125" y="139.7">2</text>
<text x="110.4" y="144.7">1</text>
<text x="114.7" y="146.3">0</text>
<text x="119.1" y="144.7">8</text>
<text x="125" y="146.3">8</text>
<text x="162.7" y="154.1">USED ON</text>
<text x="77.5" y="176" transform="rotate(-90 77.5 176)">1206</text>
<text x="233" y="192.1">TOTAL NO. OF SHEETS</text>
</g>
<g font-size="1.2">
<text x="137.9" y="30">34</text>
<text x="208.5" y="29.1">34</text>
<text x="137.9" y="33.3">32</text>
<text x="137.9" y="35">31</text>
<text x="137.9" y="31.6">33</text>
<text x="208.5" y="32.4">32</text>
<text x="208.5" y="34.1">31</text>
<text x="208.5" y="35.7">30</text>
<text x="208.5" y="30.8">33</text>
<text x="137.9" y="36.6">30</text>
<text x="137.9" y="38.3">29</text>
<text x="137.9" y="39.9">28</text>
<text x="137.9" y="41.6">27</text>
<text x="208.5" y="37.4">29</text>
<text x="208.5" y="39.1">28</text>
<text x="208.5" y="40.7">27</text>
<text x="137.9" y="46.6">24</text>
<text x="137.9" y="44.9">25</text>
<text x="137.9" y="43.3">26</text>
<text x="208.5" y="47.4">23</text>
<text x="208.5" y="45.7">24</text>
<text x="208.5" y="44">25</text>
<text x="208.5" y="42.4">26</text>
<text x="137.9" y="53.2">20</text>
<text x="137.9" y="51.6">21</text>
<text x="137.9" y="49.9">22</text>
<text x="137.9" y="48.2">23</text>
<text x="208.5" y="52.3">20</text>
<text x="208.5" y="50.7">21</text>
<text x="208.5" y="49">22</text>
<text x="138" y="54.9">19</text>
<text x="138" y="56.5">18</text>
<text x="138" y="58.2">17</text>
<text x="138" y="59.9">16</text>
<text x="208.5" y="54">19</text>
<text x="208.5" y="55.7">18</text>
<text x="208.5" y="57.3">17</text>
<text x="208.5" y="59">16</text>
<text x="138" y="64.8">13</text>
<text x="138" y="63.2">14</text>
<text x="138" y="61.5">15</text>
<text x="208.5" y="65.6">12</text>
<text x="208.5" y="64">13</text>
<text x="208.5" y="62.3">14</text>
<text x="208.5" y="60.6">15</text>
<text x="138" y="66.5">12</text>
<text x="138" y="69.8">10</text>
<text x="138" y="68.2">11</text>
<text x="138.8" y="71.5">9</text>
<text x="208.5" y="68.9">10</text>
<text x="208.5" y="67.3">11</text>
<text x="209.3" y="70.6">9</text>
<text x="138.8" y="76.4">6</text>
<text x="138.8" y="74.8">7</text>
<text x="138.8" y="73.1">8</text>
<text x="209.3" y="77.2">5</text>
<text x="209.3" y="75.6">6</text>
<text x="209.3" y="73.9">7</text>
<text x="209.3" y="72.2">8</text>
<text x="138.8" y="83.1">2</text>
<text x="138.8" y="81.4">3</text>
<text x="138.8" y="79.8">4</text>
<text x="138.8" y="78.1">5</text>
<text x="209.3" y="82.2">2</text>
<text x="209.3" y="80.5">3</text>
<text x="209.3" y="78.9">4</text>
<text x="209.4" y="83.9">1</text>
<text x="138.9" y="84.7">1</text>
<text x="191.2" y="125" transform="rotate(-90 191.2 125)">4.7K</text>
</g>
<g font-size="1.1">
<text x="162.3" y="162.1">UNIVERSITY OF BRISTOL</text>
<text x="162.3" y="163.5">HIGH ENERGY PHYSICS GROUP</text>
</g>
<text font-size="1" x="69.9" y="174.7" transform="rotate(-90 69.9 174.7)">33</text>
</svg>
